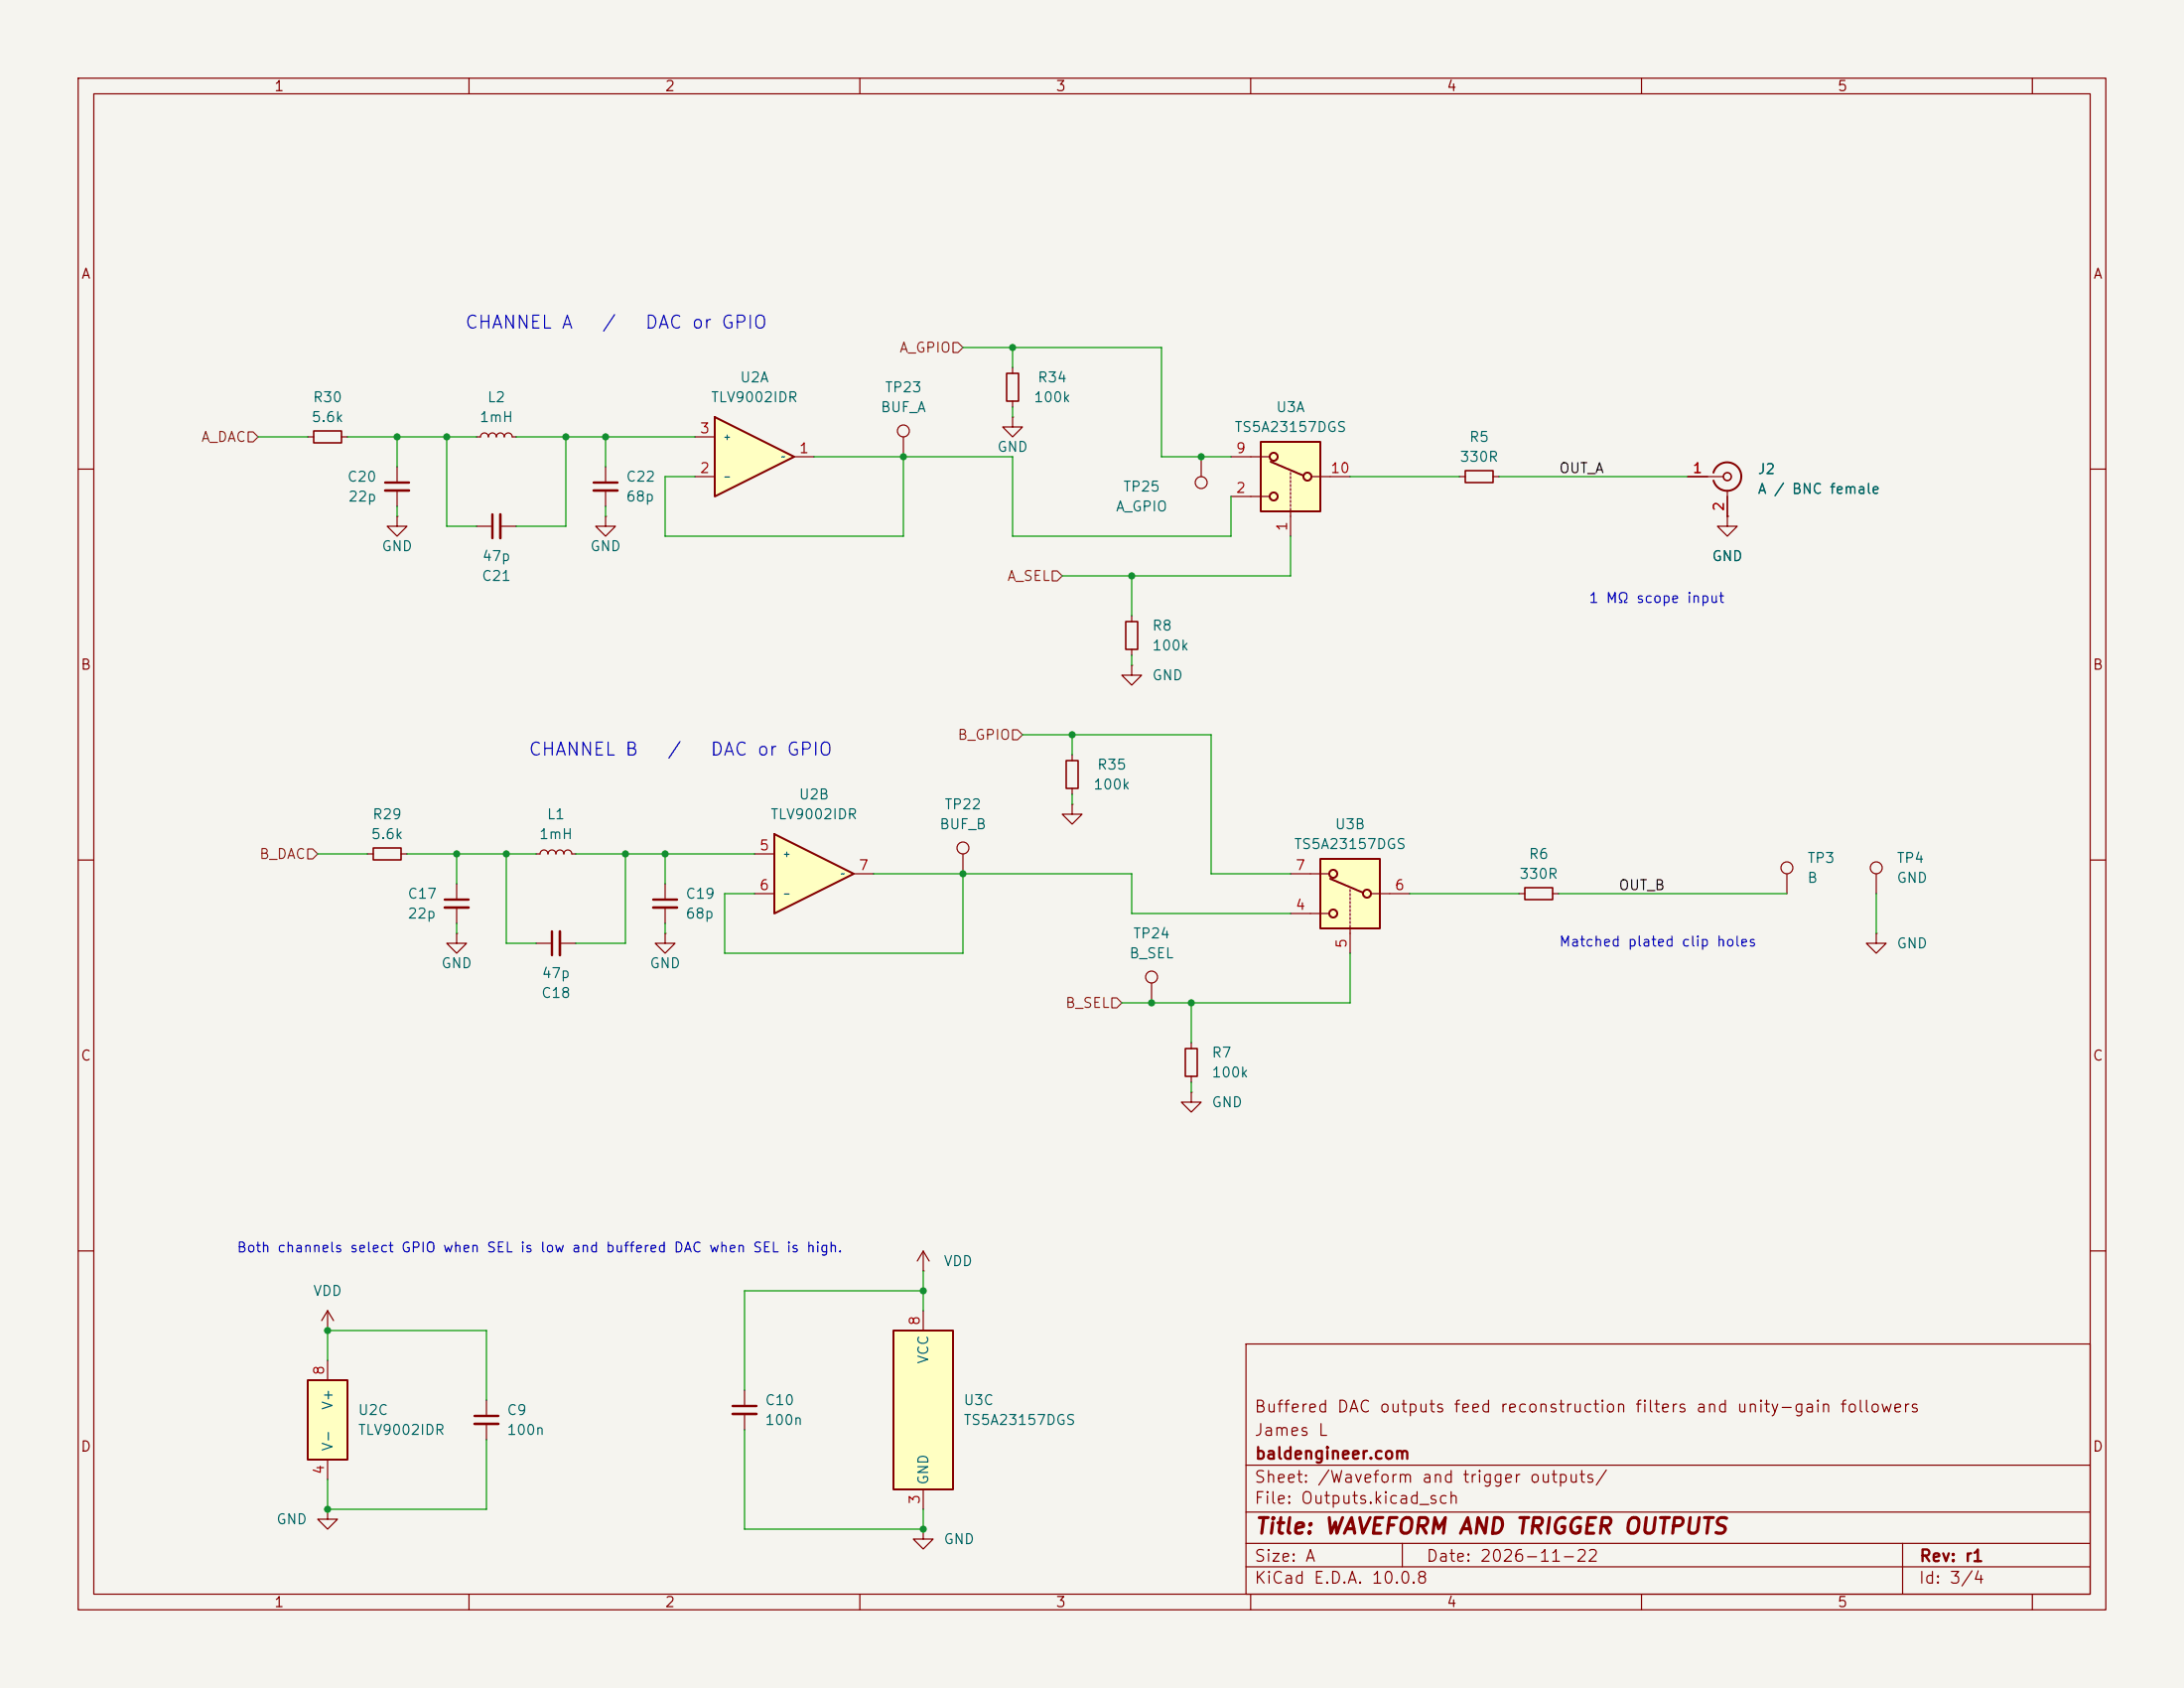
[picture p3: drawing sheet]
<svg xmlns="http://www.w3.org/2000/svg" width="279mm" height="216mm" viewBox="0 0 279 216" stroke-linecap="round" stroke-linejoin="round" font-family="sans-serif">
<path d="M0 0h279.4v215.9h-279.4z" fill="#f5f4ef" stroke="#f5f4ef" stroke-width=".13"/>
<g fill="none" stroke="#840000" stroke-width=".15">
<path d="M10 10h259.4v195.9h-259.4zM12 12h255.4v191.9h-255.4zM60 10v2M110 10v2M160 10v2M210 10v2M260 10v2M129.5 47v.8M129.5 51.3v.8M10 60h2M267.4 60h2M10 110h2"/>
<path d="M267.4 110h2M10 160h2M159.4 171.9h108v32h-108zM267.4 160h2M41.9 193v1.3h1.3l-1.3 1.3-1.3-1.3h1.3M41.9 193h.1M159.4 197.4h108M159.4 193.4h108M159.4 187.4h108M179.4 197.4v3M243.4 197.4v6.5M60 203.9v2"/>
<path d="M110 203.9v2M159.4 200.4h108M160 203.9v2M210 203.9v2M260 203.9v2"/>
</g>
<path d="M128.8 47.8h1.5v3.5h-1.5z" fill="none" stroke="#840000" stroke-width=".2"/>
<path d="M39.4 176.5h5v10.2h-5z" fill="#ffffc2"/>
<path d="M39.4 176.5h5v10.2h-5z" fill="none" stroke="#840000" stroke-width=".25"/>
<g fill="none" stroke="#840000" stroke-width=".15">
<path d="M77.5 59.7v2M115.6 55.9v2.5M129.5 53.3v1.3h1.3l-1.3 1.3-1.2-1.3h1.2M129.5 53.3h.1M77.5 66v1.3h1.2l-1.2 1.3-1.3-1.3h1.3M77.5 66h.1M77.5 62.7v2.1M58.4 119.4v1.3h1.3l-1.3 1.2-1.3-1.2h1.3M58.4 119.4h.1M68.6 109.2h.5a.51 .51 0 0 1 .5-.5 .51 .51 0 0 1 .5 .5 .51 .51 0 0 1 .5-.5 .51 .51 0 0 1 .5 .5 .51 .51 0 0 1 .5-.5 .51 .51 0 0 1 .5 .5 .51 .51 0 0 1 .5-.5 .51 .51 0 0 1 .6 .5h.5M123.2 109.2v2.6M68.6 120.7h2"/>
<path d="M71.6 120.7h2.1M41.9 170.2h.1M41.9 167.6v2.6M41.9 174v2.5M41.9 167.6l-.8 1.3M41.9 167.6l.8 1.3M62.2 179.1v2M95.2 177.8v2M118.1 162.6h.1M118.1 160l-.8 1.3M118.1 160l.8 1.3M118.1 160v2.6"/>
<path d="M41.9 186.7v2.5M62.2 182.1v2.1M95.2 180.8v2.1M118.1 195.6v1.3h1.3l-1.3 1.2-1.3-1.2h1.3M118.1 195.6h.1"/>
<circle cx="115.6" cy="55.1" r=".76"/>
<circle cx="123.2" cy="108.5" r=".76"/>
</g>
<path d="M75.9 61.7h3.1M70.6 119.1v3.1M93.7 179.8h3.1M60.7 181.1h3.1" fill="none" stroke="#840000" stroke-width=".3"/>
<path d="M75.9 62.7h3.1M71.6 119.1v3.1M60.7 182.1h3.1M93.7 180.8h3.1" fill="none" stroke="#840000" stroke-width=".33"/>
<path d="M91.4 53.3l10.2 5.1-10.2 5.1z" fill="#ffffc2"/>
<path d="M91.4 53.3l10.2 5.1-10.2 5.1z" fill="none" stroke="#840000" stroke-width=".25"/>
<g fill="none" stroke="#840000" stroke-width=".15">
<path d="M39.4 55.9h.7M43.7 55.9h.7M50.8 59.7v2M61 55.9h.5a.51 .51 0 0 1 .5-.5 .51 .51 0 0 1 .5 .5 .51 .51 0 0 1 .5-.5 .51 .51 0 0 1 .5 .5 .51 .51 0 0 1 .5-.5 .51 .51 0 0 1 .5 .5 .51 .51 0 0 1 .5-.5 .51 .51 0 0 1 .5 .5h.5M88.9 55.9h2.5M101.6 58.4h2.5M50.8 66v1.3h1.3l-1.3 1.3-1.3-1.3h1.3M50.8 66h.1M50.8 62.7v2.1M61 67.3h2M64 67.3h2M88.9 61h2.5"/>
<path d="M144.8 85.1v1.3h1.2l-1.2 1.2-1.3-1.2h1.3M144.8 85.1h.1M47 109.2h.8M51.3 109.2h.8M58.4 113v2.1M58.4 116.1v2M137.2 102.9v1.2h1.2l-1.2 1.3-1.3-1.3h1.3M137.2 102.9h.1"/>
</g>
<path d="M40.1 55.1h3.6v1.5h-3.6zM47.8 108.5h3.5v1.5h-3.5z" fill="none" stroke="#840000" stroke-width=".2"/>
<path d="M49.3 61.7h3M63 65.8v3M56.9 115.1h3" fill="none" stroke="#840000" stroke-width=".3"/>
<path d="M49.3 62.7h3M64 65.8v3M56.9 116.1h3" fill="none" stroke="#840000" stroke-width=".33"/>
<path d="M114.3 170.2h7.6v20.3h-7.6z" fill="#ffffc2"/>
<path d="M114.3 170.2h7.6v20.3h-7.6z" fill="none" stroke="#840000" stroke-width=".25"/>
<path d="M144.8 78.7v.8M137.2 96.5v.8M144.8 83.1v.7M85.1 119.4v1.3h1.3l-1.3 1.2-1.3-1.2h1.3M85.1 119.4h.1M85.1 113v2.1M85.1 116.1v2M137.2 100.8v.8M118.1 167.6v2.6M118.1 190.5v2.5" fill="none" stroke="#840000" stroke-width=".15"/>
<path d="M144 79.5h1.5v3.6h-1.5zM136.4 97.3h1.5v3.5h-1.5z" fill="none" stroke="#840000" stroke-width=".2"/>
<path d="M83.6 115.1h3" fill="none" stroke="#840000" stroke-width=".3"/>
<path d="M83.6 116.1h3" fill="none" stroke="#840000" stroke-width=".33"/>
<path d="M99.1 106.7l10.1 5.1-10.1 5z" fill="#ffffc2"/>
<path d="M219.2 60.5a1.81 1.81 0 0 1 2.8-1 1.81 1.81 0 0 1 0 2.9 1.81 1.81 0 0 1-2.8-.9M99.1 106.7l10.1 5.1-10.1 5z" fill="none" stroke="#840000" stroke-width=".25"/>
<g fill="none" stroke="#840000" stroke-width=".15">
<path d="M153.7 58.4v2.6M186.7 61h.8M191 61h.8M215.9 61h4.6M221 66v1.3h1.2l-1.2 1.3-1.3-1.3h1.3M221 66h.1M221 62.7v3.3M96.5 109.2h2.6M96.5 114.3h2.6M109.2 111.8h2.6M240 119.4v1.3h1.3l-1.3 1.2-1.2-1.2h1.2M240 119.4h.1"/>
<path d="M240 111.8v2.5M147.3 125.7v2.6M152.4 139.7v1.3h1.3l-1.3 1.2-1.3-1.2h1.3M152.4 139.7h.1M152.4 133.4v.7M152.4 137.7v.7"/>
<circle cx="153.7" cy="61.7" r=".76"/>
<circle cx="240" cy="111" r=".76"/>
<circle cx="147.3" cy="125" r=".76"/>
</g>
<g fill="none" stroke="#840000" stroke-width=".2">
<path d="M187.5 60.2h3.5v1.5h-3.5zM151.6 134.1h1.6v3.6h-1.6z"/>
<circle cx="221" cy="61" r=".51"/>
</g>
<path d="M161.3 56.5h7.6v8.9h-7.6z" fill="#ffffc2"/>
<g fill="none" stroke="#840000" stroke-width=".15">
<path d="M157.5 58.4h4.8M157.5 63.5h4.8M165.1 60.5v.2M165.1 61v.2M165.1 61.5v.2M165.1 62v.2M165.1 62.5v.2M165.1 63v.2M165.1 63.5v.3M165.1 64v.3M165.1 64.5v.3M165.1 65v.3"/>
<path d="M165.1 65.5v3.1M167.9 61h4.8M194.3 114.3h.8M198.6 114.3h.8"/>
</g>
<g fill="none" stroke="#840000" stroke-width=".25">
<path d="M161.3 56.5h7.6v8.9h-7.6zM162.6 59.1l4.2 1.7"/>
<circle cx="162.9" cy="58.4" r=".51"/>
<circle cx="162.9" cy="63.5" r=".51"/>
<circle cx="167.3" cy="61" r=".51"/>
</g>
<path d="M195.1 113.5h3.5v1.6h-3.5z" fill="none" stroke="#840000" stroke-width=".2"/>
<path d="M168.9 109.9h7.6v8.8h-7.6z" fill="#ffffc2"/>
<g fill="none" stroke="#840000" stroke-width=".15">
<path d="M215.9 61h2.5M221 66h.1M221 63.5v2.5M165.1 111.8h4.8M165.1 116.8h4.8M172.7 113.8v.2M172.7 114.3v.3M172.7 114.8v.3M172.7 115.3v.3M172.7 115.8v.3M172.7 116.3v.3M172.7 116.8v.3"/>
<path d="M172.7 117.3v.3M172.7 117.9v.2M172.7 118.4v.2M172.7 118.9v3M175.5 114.3h4.8M228.6 111.8v2.5"/>
<circle cx="228.6" cy="111" r=".76"/>
</g>
<g fill="none" stroke="#840000" stroke-width=".25">
<path d="M168.9 109.9h7.6v8.8h-7.6zM170.2 112.4l4.2 1.8"/>
<circle cx="170.6" cy="111.8" r=".51"/>
<circle cx="170.6" cy="116.8" r=".51"/>
<circle cx="174.9" cy="114.3" r=".51"/>
</g>
<path d="M31.7 55.2h.7l.6 .7-.6 .6h-.7zM121.9 43.8h.7l.6 .7-.6 .6h-.7zM134.6 73h.7l.6 .7-.6 .6h-.7zM129.5 93.3h.7l.6 .7-.6 .6h-.7zM39.4 108.6h.6l.6 .6-.6 .7h-.6zM142.2 127.6h.7l.6 .7-.6 .6h-.7z" fill="none" stroke="#725600" stroke-width=".15"/>
<g fill="none" stroke="#009600" stroke-width=".15">
<path d="M33 55.9h6.4M44.4 55.9h16.6M50.8 55.9v3.8M57.1 55.9v11.4h3.9M66 55.9h22.9M72.4 55.9v11.4h-6.4M77.5 55.9v3.8M104.1 58.4h25.4v10.2h28v-5.1M115.6 58.4v10.2h-30.5v-7.6h3.8M123.2 44.5h25.4v13.9h8.9M129.5 44.5v2.5M129.5 52.1v1.2"/>
<path d="M50.8 64.8v1.2M77.5 64.8v1.2M144.8 73.7v5M165.1 68.6v5.1h-29.2M172.7 61h14M191.8 61h24.1M130.8 94h24.1v17.8h10.2M137.2 94v2.5M144.8 83.8v1.3M40.6 109.2h6.4M52.1 109.2h16.5M58.4 109.2v3.8"/>
<path d="M58.4 118.1v1.3M64.8 109.2v11.5h3.8M73.7 109.2h22.8M80 109.2v11.5h-6.3M85.1 109.2v3.8M85.1 118.1v1.3M111.8 111.8h33v5h20.3M123.2 111.8v10.1h-30.5v-7.6h3.8M137.2 101.6v1.3M180.3 114.3h14M199.4 114.3h29.2M240 114.3v5.1"/>
<path d="M152.4 128.3v5.1M152.4 138.4v1.3M172.7 121.9v6.4h-29.2M41.9 174v-3.8h20.3v8.9M118.1 165.1h-22.9v12.7M118.1 162.6v5M62.2 184.2v8.8h-20.3v-3.8M95.2 182.9v12.7h22.9v-2.6"/>
</g>
<g fill="#009600">
<circle cx="152.4" cy="128.3" r=".46"/>
<circle cx="137.2" cy="94" r=".46"/>
<circle cx="144.8" cy="73.7" r=".46"/>
<circle cx="72.4" cy="55.9" r=".46"/>
<circle cx="77.5" cy="55.9" r=".46"/>
<circle cx="85.1" cy="109.2" r=".46"/>
<circle cx="123.2" cy="111.8" r=".46"/>
<circle cx="115.6" cy="58.4" r=".46"/>
<circle cx="80" cy="109.2" r=".46"/>
<circle cx="41.9" cy="170.2" r=".46"/>
<circle cx="118.1" cy="195.6" r=".46"/>
<circle cx="41.9" cy="193" r=".46"/>
<circle cx="118.1" cy="165.1" r=".46"/>
<circle cx="129.5" cy="44.5" r=".46"/>
<circle cx="153.7" cy="58.4" r=".46"/>
<circle cx="147.3" cy="128.3" r=".46"/>
<circle cx="64.8" cy="109.2" r=".46"/>
<circle cx="50.8" cy="55.9" r=".46"/>
<circle cx="57.1" cy="55.9" r=".46"/>
<circle cx="58.4" cy="109.2" r=".46"/>
</g>
<text font-size="2" fill="#840000" x="160.4" y="196.7">Title: WAVEFORM AND TRIGGER OUTPUTS</text>
<g font-size="1.6" fill="#0000c2">
<text x="59.4" y="42.5">CHANNEL A</text>
<text x="76.9" y="42.5">/</text>
<text x="82.4" y="42.5">DAC or GPIO</text>
<text x="67.5" y="97.1">CHANNEL B</text>
<text x="85.3" y="97.1">/</text>
<text x="90.8" y="97.1">DAC or GPIO</text>
</g>
<g font-size="1.5" fill="#840000">
<text x="160.4" y="184">James L</text>
<text x="160.4" y="181">Buffered DAC outputs feed reconstruction filters and unity-gain followers</text>
<text x="160.4" y="190">Sheet: /Waveform and trigger outputs/</text>
<text x="160.4" y="187">baldengineer.com</text>
<text x="160.4" y="192.7">File: Outputs.kicad_sch</text>
<text x="160.4" y="202.9">KiCad E.D.A. 10.0.8</text>
<text x="160.4" y="200.1">Size: A</text>
<text x="182.4" y="200.1">Date: 2026-11-22</text>
<text x="245.4" y="202.9">Id: 3/4</text>
<text x="245.4" y="200.1">Rev: r1</text>
</g>
<g font-size="1.3" fill="#840000">
<text x="35" y="12">1</text>
<text x="85" y="12">2</text>
<text x="135" y="12">3</text>
<text x="185" y="12">4</text>
<text x="235" y="12">5</text>
<text x="10.3" y="36">A</text>
<text x="267.7" y="36">A</text>
<text x="10.2" y="86">B</text>
<text x="267.6" y="86">B</text>
<text x="10.2" y="136">C</text>
<text x="267.6" y="136">C</text>
<text x="10.2" y="186">D</text>
<text x="267.6" y="186">D</text>
<text x="35" y="205.9">1</text>
<text x="85" y="205.9">2</text>
<text x="135" y="205.9">3</text>
<text x="185" y="205.9">4</text>
<text x="235" y="205.9">5</text>
</g>
<g font-size="1.3" fill="#725600">
<text x="115" y="45.4">A_GPIO</text>
<text x="25.6" y="56.8">A_DAC</text>
<text x="128.8" y="74.6">A_SEL</text>
<text x="122.4" y="94.9">B_GPIO</text>
<text x="33.1" y="110.2">B_DAC</text>
<text x="136.2" y="129.2">B_SEL</text>
</g>
<g font-size="1.3" fill="#006464">
<text x="39.9" y="51.8">R30</text>
<text x="62.3" y="51.8">L2</text>
<text x="90.9" y="51.8">TLV9002IDR</text>
<text x="94.6" y="49.2">U2A</text>
<text x="112.6" y="53">BUF_A</text>
<text x="113.1" y="50.5">TP23</text>
<text x="132.2" y="51.8">100k</text>
<text x="132.6" y="49.2">R34</text>
<text x="163.2" y="53">U3A</text>
<text x="39.8" y="54.3">5.6k</text>
<text x="61.3" y="54.3">1mH</text>
<text x="127.5" y="58.1">GND</text>
<text x="157.8" y="55.6">TS5A23157DGS</text>
<text x="186.7" y="59.4">330R</text>
<text x="187.9" y="56.8">R5</text>
<text x="44.3" y="61.9">C20</text>
<text x="44.5" y="64.5">22p</text>
<text x="80" y="61.9">C22</text>
<text x="80" y="64.5">68p</text>
<text x="142.7" y="65.7">A_GPIO</text>
<text x="143.6" y="63.2">TP25</text>
<text x="224.8" y="60.9">J2</text>
<text x="224.8" y="63.5">A / BNC female</text>
<text x="48.7" y="70.8">GND</text>
<text x="75.4" y="70.8">GND</text>
<text x="61.5" y="74.6">C21</text>
<text x="61.6" y="72.1">47p</text>
<text x="218.9" y="72.1">GND</text>
<text x="147.3" y="81">R8</text>
<text x="147.3" y="83.5">100k</text>
<text x="147.3" y="87.3">GND</text>
<text x="139.8" y="101.3">100k</text>
<text x="140.3" y="98.8">R35</text>
<text x="47.4" y="107.6">5.6k</text>
<text x="47.6" y="105.1">R29</text>
<text x="68.9" y="107.6">1mH</text>
<text x="69.9" y="105.1">L1</text>
<text x="98.5" y="105.1">TLV9002IDR</text>
<text x="102.1" y="102.6">U2B</text>
<text x="120.1" y="106.4">BUF_B</text>
<text x="120.7" y="103.8">TP22</text>
<text x="170.7" y="106.4">U3B</text>
<text x="165.5" y="108.9">TS5A23157DGS</text>
<text x="194.3" y="112.7">330R</text>
<text x="195.5" y="110.2">R6</text>
<text x="231.1" y="110.7">TP3</text>
<text x="231.1" y="113.2">B</text>
<text x="242.6" y="110.7">TP4</text>
<text x="242.6" y="113.2">GND</text>
<text x="52.1" y="115.3">C17</text>
<text x="52.1" y="117.8">22p</text>
<text x="87.6" y="115.3">C19</text>
<text x="87.6" y="117.8">68p</text>
<text x="56.4" y="124.2">GND</text>
<text x="69.2" y="125.4">47p</text>
<text x="83" y="124.2">GND</text>
<text x="144.4" y="122.9">B_SEL</text>
<text x="144.9" y="120.3">TP24</text>
<text x="242.6" y="121.6">GND</text>
<text x="69.2" y="128">C18</text>
<text x="154.9" y="135.6">R7</text>
<text x="154.9" y="141.9">GND</text>
<text x="154.9" y="138.1">100k</text>
<text x="40" y="166.1">VDD</text>
<text x="120.6" y="162.3">VDD</text>
<text x="119.1" y="174.5" transform="rotate(-90 119.1 174.5)">VCC</text>
<text x="42.9" y="185.7" transform="rotate(-90 42.9 185.7)">V−</text>
<text x="42.9" y="180.4" transform="rotate(-90 42.9 180.4)">V+</text>
<text x="45.7" y="181.3">U2C</text>
<text x="45.7" y="183.8">TLV9002IDR</text>
<text x="64.8" y="181.3">C9</text>
<text x="64.8" y="183.8">100n</text>
<text x="97.8" y="180">C10</text>
<text x="97.8" y="182.6">100n</text>
<text x="123.2" y="180">U3C</text>
<text x="123.2" y="182.6">TS5A23157DGS</text>
<text x="119.1" y="190" transform="rotate(-90 119.1 190)">GND</text>
<text x="35.3" y="195.3">GND</text>
<text x="120.6" y="197.8">GND</text>
</g>
<g font-size="1.3" fill="#a90000">
<text x="89.4" y="55.7">3</text>
<text x="102.1" y="58.3">1</text>
<text x="158" y="58.3">9</text>
<text x="89.4" y="60.8">2</text>
<text x="158" y="63.4">2</text>
<text x="170.1" y="60.8">10</text>
<text x="216.4" y="60.8">1</text>
<text x="220.8" y="65.5" transform="rotate(-90 220.8 65.5)">2</text>
<text x="165" y="68" transform="rotate(-90 165 68)">1</text>
<text x="97.1" y="109.1">5</text>
<text x="109.8" y="111.6">7</text>
<text x="165.6" y="111.6">7</text>
<text x="97.1" y="114.2">6</text>
<text x="165.6" y="116.7">4</text>
<text x="178.3" y="114.2">6</text>
<text x="172.6" y="121.4" transform="rotate(-90 172.6 121.4)">5</text>
<text x="118" y="169.6" transform="rotate(-90 118 169.6)">8</text>
<text x="41.8" y="176" transform="rotate(-90 41.8 176)">8</text>
<text x="41.8" y="188.7" transform="rotate(-90 41.8 188.7)">4</text>
<text x="118" y="192.5" transform="rotate(-90 118 192.5)">3</text>
</g>
<g font-size="1.3" fill="#0f0f0f">
<text x="199.4" y="60.8">OUT_A</text>
<text x="207" y="114.2">OUT_B</text>
</g>
<g font-size="1.3" fill="#0000c2">
<text x="203.2" y="77.4">1 MΩ scope input</text>
<text x="199.4" y="121.4">Matched plated clip holes</text>
<text x="30.2" y="160.5">Both channels select GPIO when SEL is low and buffered DAC when SEL is high.</text>
</g>
<g font-size=".8" fill="#006464">
<text x="92.5" y="56.5">+</text>
<text x="99.9" y="59">~</text>
<text x="92.5" y="61.5">−</text>
<text x="100.1" y="109.8">+</text>
<text x="107.5" y="112.3">~</text>
<text x="100.1" y="114.9">−</text>
</g>
</svg>
